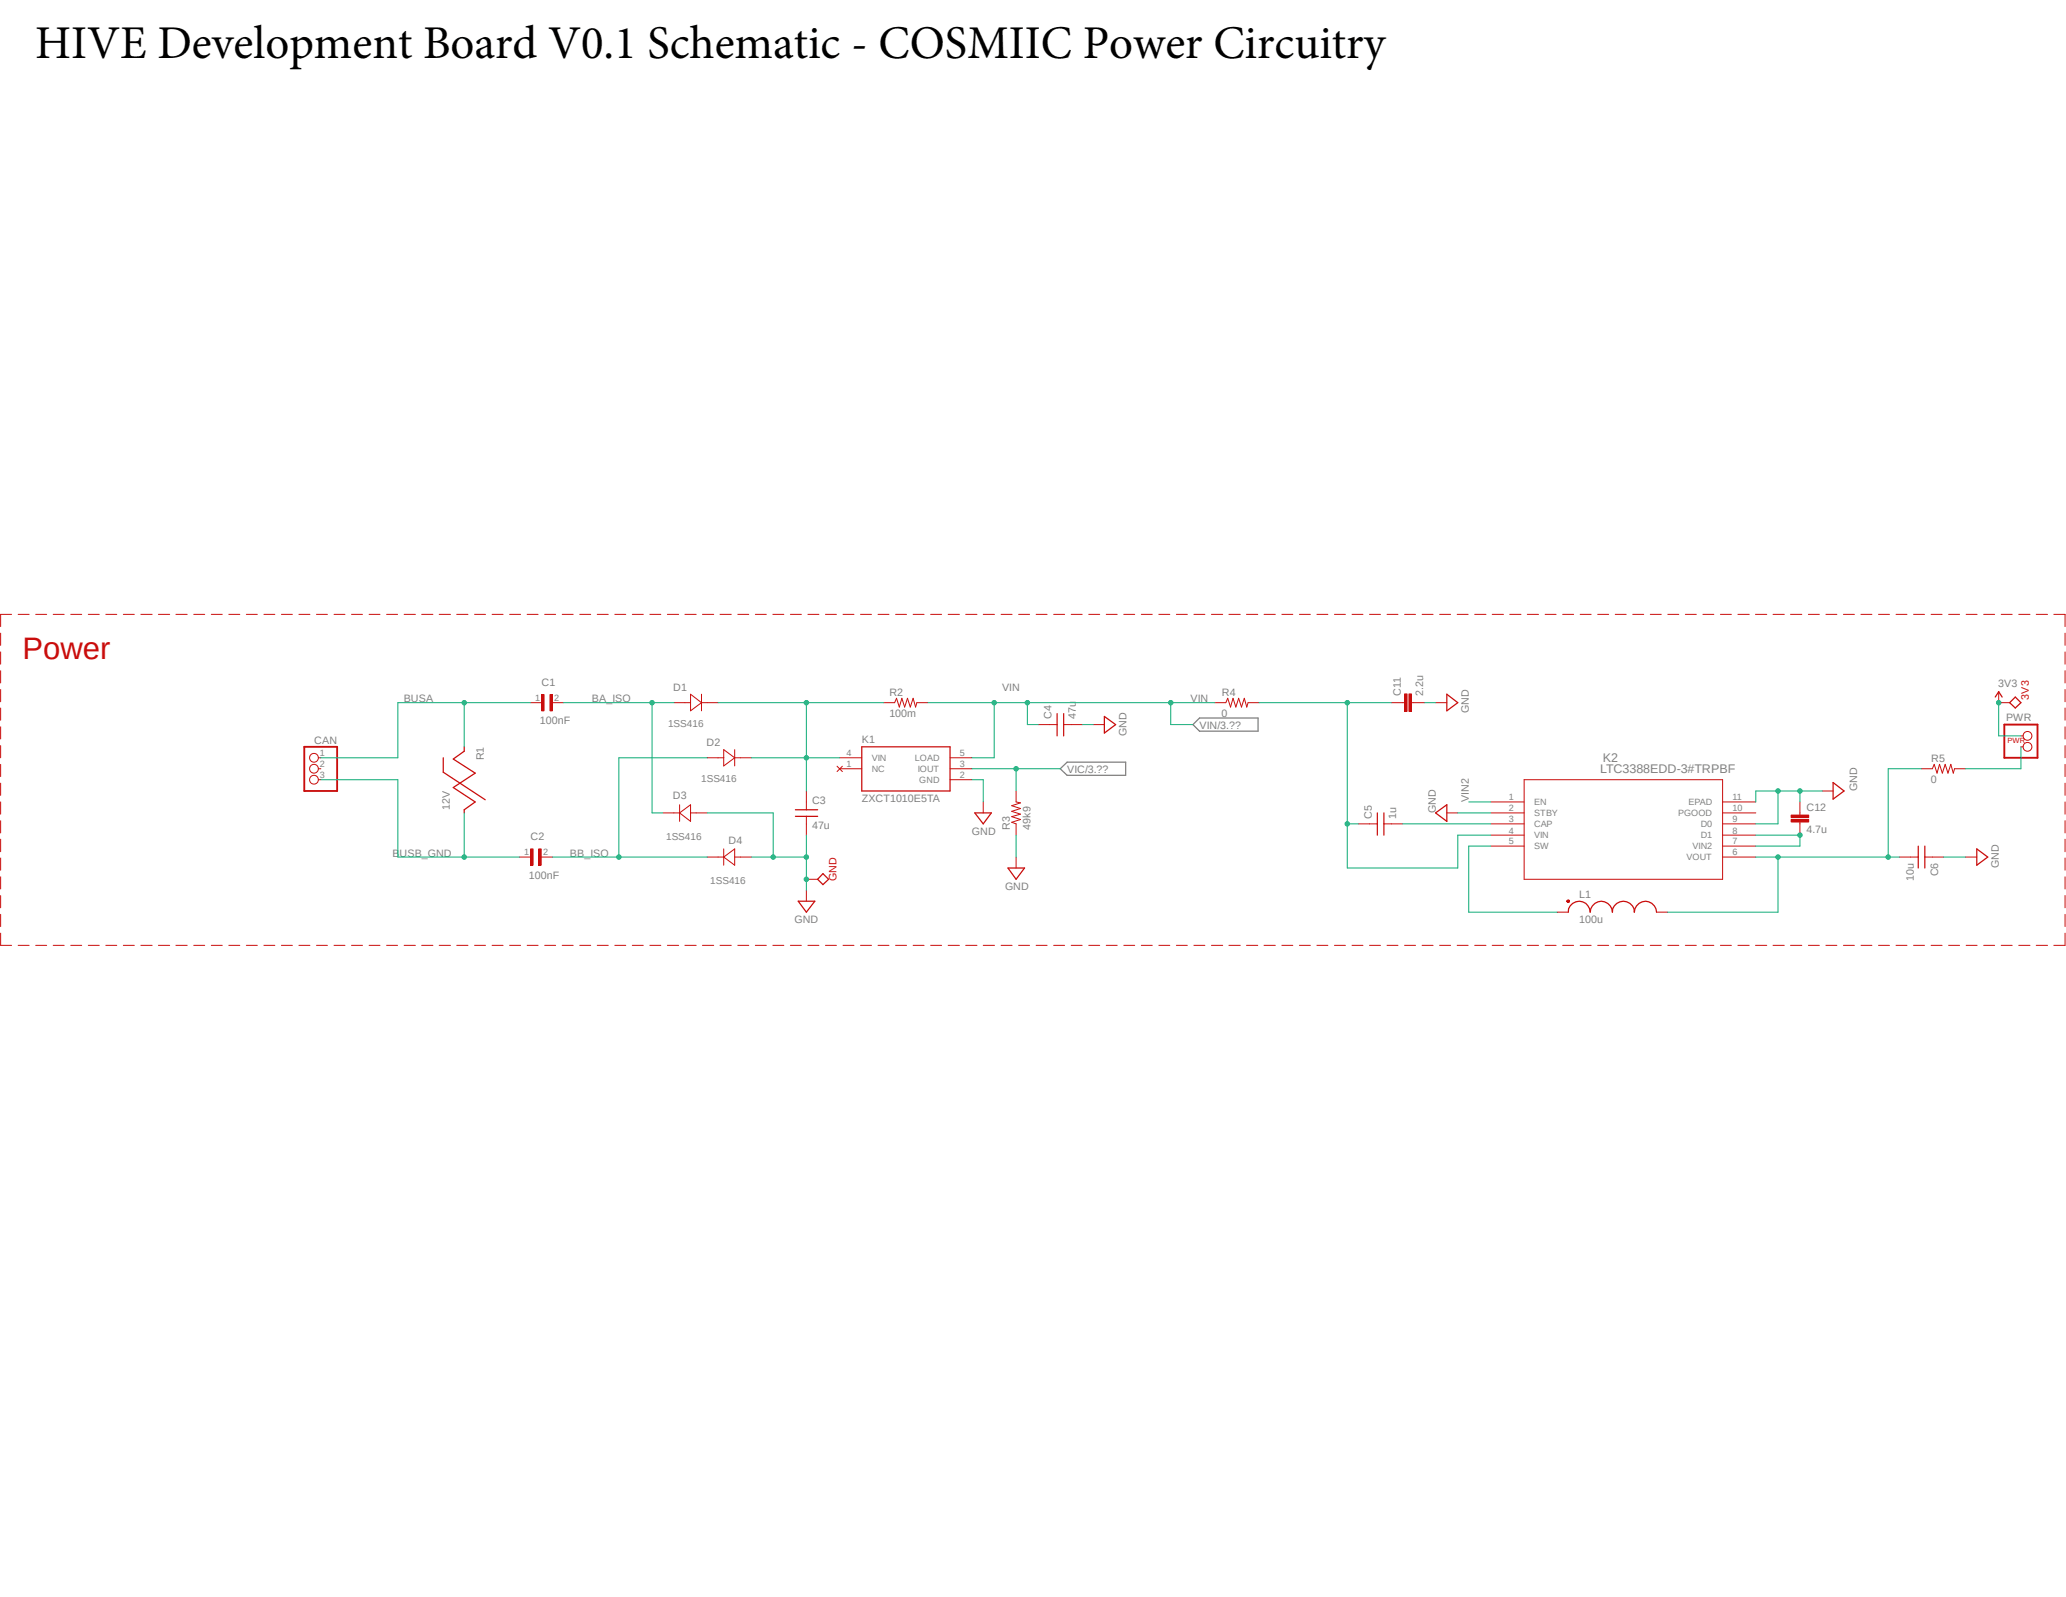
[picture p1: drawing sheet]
<svg xmlns="http://www.w3.org/2000/svg" width="279mm" height="216mm" viewBox="0 0 279 216" stroke-linecap="round" stroke-linejoin="round" font-family="sans-serif">
<path d="M0 83l279.4 44.9M279.4 83l-279.4 44.9" fill="none" stroke="#fff" stroke-width=".14"/>
<path d="M161.3 98l.9-.9h7.9v1.7h-7.9zM143.4 103.9l.9-.9h7.9v1.8h-7.9z" fill="none" stroke="#808080" stroke-width=".17"/>
<g fill="none" stroke="#c90d0c" stroke-width=".14">
<path d="M.1 85.6v1.6M.1 88.1v1.7M.1 90.7v1.6M.1 93.2v1.7M.1 95.7v1.7M.1 98.3v1.6M1.6 83.1h-1.5v1.6M2.5 83.1h1.4M4.8 83.1h1.5M7.2 83.1h1.5M9.6 83.1h1.4M11.9 83.1h1.5"/>
<path d="M14.3 83.1h1.5M16.7 83.1h1.5M19 83.1h1.6M21.4 83.1h1.5M23.8 83.1h1.5M26.2 83.1h1.5M28.6 83.1h1.5M30.9 83.1h1.5M33.3 83.1h1.5M35.7 83.1h1.5M38.1 83.1h1.4M40.4 83.1h1.5"/>
<path d="M42.8 83.1h1.5M45.2 83.1h1.5M47.5 83.1h1.5M49.9 83.1h1.5M52.3 83.1h1.5M54.7 83.1h1.5M57 83.1h1.5M59.4 83.1h1.5M61.8 83.1h1.5M64.2 83.1h1.5M66.5 83.1h1.5M68.9 83.1h1.5"/>
<path d="M71.3 83.1h1.5M73.7 83.1h1.4M76 83.1h1.5M78.4 83.1h1.5M80.8 83.1h1.5M83.1 83.1h1.5M85.5 83.1h1.5M87.9 83.1h1.5M90.3 83.1h1.5M92.6 83.1h1.5M95 83.1h1.5M97.4 83.1h1.5"/>
<path d="M99.8 83.1h1.5M102.2 83.1h1.4M104.5 83.1h1.5M106.9 83.1h1.5M109.3 83.1h1.4M111.6 83.1h1.5M114 83.1h1.5M116.4 83.1h1.5M118.7 83.1h1.5M119.5 95h1.5l.2-.6 .4 1.2 .4-1.2 .3 1.2 .4-1.2 .4 1.2 .4-1.2 .3 1.2 .2-.6h1.5M121.1 83.1h1.5M123.5 83.1h1.5"/>
<path d="M125.9 83.1h1.4M128.2 83.1h1.6M130.6 83.1h1.5M133 83.1h1.5M135.4 83.1h1.5M137.8 83.1h1.4M140.1 83.1h1.5M140.4 98h2.6M142.5 83.1h1.5M143.8 98h2.6M144.9 83.1h1.4M147.2 83.1h1.5"/>
<path d="M147.9 98h1.5M149.6 83.1h1.5M152 83.1h1.5M154.3 83.1h1.5M156.7 83.1h1.5M159.1 83.1h1.5M161.5 83.1h1.4M163.8 83.1h1.6M164.3 95h1.5l.2-.6 .4 1.2 .4-1.2 .3 1.2 .4-1.2 .4 1.2 .4-1.2 .3 1.2 .2-.6h1.5M166.2 83.1h1.5M168.6 83.1h1.5M170.9 83.1h1.6"/>
<path d="M173.4 83.1h1.4M175.7 83.1h1.5M178.1 83.1h1.5M180.5 83.1h1.4M182.8 83.1h1.5M185.2 83.1h1.5M187.6 83.1h1.5M189.9 83.1h1.5M192.3 83.1h1.5M194.7 83.1h1.5M197.1 83.1h1.4M199.4 83.1h1.6"/>
<path d="M201.8 83.1h1.5M204.2 83.1h1.5M206.5 83.1h1.6M209 83.1h1.4M211.3 83.1h1.5M213.7 83.1h1.5M216.1 83.1h1.5M218.4 83.1h1.5M220.8 83.1h1.5M223.2 83.1h1.5M225.6 83.1h1.4M227.9 83.1h1.5"/>
<path d="M230.3 83.1h1.5M232.7 83.1h1.4M235 83.1h1.6M237.4 83.1h1.5M239.8 83.1h1.5M242.1 83.1h1.6M244.6 83.1h1.4M246.9 83.1h1.5M249.3 83.1h1.5M251.7 83.1h1.5M254 83.1h1.5M256.4 83.1h1.5"/>
<path d="M258.8 83.1h1.5M261.2 83.1h1.4M263.5 83.1h1.5M265.9 83.1h1.5M268.3 83.1h1.4M270.6 83.1h1.5M273 83.1h1.5M275.4 83.1h1.5M277.7 83.1h1.6v1.6M279.3 85.6v1.6M279.3 88.1v1.7M279.3 90.7v1.6"/>
<path d="M279.3 93.2v1.7M279.3 95.7v1.7M279.3 98.3v1.6M.1 100.8v1.6M.1 103.3v1.7M.1 105.9v1.6M.1 108.4v1.7M.1 111v1.6M.1 113.5v1.6M.1 116v1.6M.1 118.5v1.7M109.1 106.9v2.6"/>
<path d="M109.1 110.4v2.5M113.2 103.6l.7 .7M113.5 102.4h3M113.5 103.9h3M113.9 103.6l-.7 .7M128.5 102.4h2.9M128.5 103.9h2.9M128.5 105.4h2.9M133 108.4v1.5M137.4 106.9v1.5l.6 .1-1.2 .4 1.2 .4-1.2 .4 1.2 .4-1.2 .3 1.2 .4-1.2 .4 .6 .2v1.5M256.9 115.9h2.5M259.8 103.9h1.5l.3-.6 .4 1.2 .3-1.2 .4 1.2 .4-1.2 .3 1.2 .4-1.2 .4 1.2 .1-.6h1.5"/>
<path d="M260.3 115.9h2.5M279.3 100.8v1.6M279.3 103.3v1.7M279.3 105.9v1.6M279.3 108.4v1.7M279.3 111v1.6M279.3 113.5v1.6M279.3 116v1.6M279.3 118.5v1.7M.1 121.1v1.6M.1 123.6v1.7M.1 126.2v1.6h1.5"/>
<path d="M2.5 127.8h1.4M4.8 127.8h1.5M7.2 127.8h1.5M9.6 127.8h1.4M11.9 127.8h1.5M14.3 127.8h1.5M16.7 127.8h1.5M19 127.8h1.6M21.4 127.8h1.5M23.8 127.8h1.5M26.2 127.8h1.5M28.6 127.8h1.5"/>
<path d="M30.9 127.8h1.5M33.3 127.8h1.5M35.7 127.8h1.5M38.1 127.8h1.4M40.4 127.8h1.5M42.8 127.8h1.5M45.2 127.8h1.5M47.5 127.8h1.5M49.9 127.8h1.5M52.3 127.8h1.5M54.7 127.8h1.5M57 127.8h1.5"/>
<path d="M59.4 127.8h1.5M61.8 127.8h1.5M64.2 127.8h1.5M66.5 127.8h1.5M68.9 127.8h1.5M71.3 127.8h1.5M73.7 127.8h1.4M76 127.8h1.5M78.4 127.8h1.5M80.8 127.8h1.5M83.1 127.8h1.5M85.5 127.8h1.5"/>
<path d="M87.9 127.8h1.5M90.3 127.8h1.5M92.6 127.8h1.5M95 127.8h1.5M97.4 127.8h1.5M99.8 127.8h1.5M102.2 127.8h1.4M104.5 127.8h1.5M106.9 127.8h1.5M109.3 127.8h1.4M111.6 127.8h1.5M114 127.8h1.5"/>
<path d="M116.4 127.8h1.5M118.7 127.8h1.5M121.1 127.8h1.5M123.5 127.8h1.5M125.9 127.8h1.4M128.2 127.8h1.6M130.6 127.8h1.5M133 127.8h1.5M135.4 127.8h1.5M137.8 127.8h1.4M140.1 127.8h1.5M142.5 127.8h1.5"/>
<path d="M144.9 127.8h1.4M147.2 127.8h1.5M149.6 127.8h1.5M152 127.8h1.5M154.3 127.8h1.5M156.7 127.8h1.5M159.1 127.8h1.5M161.5 127.8h1.4M163.8 127.8h1.6M166.2 127.8h1.5M168.6 127.8h1.5M170.9 127.8h1.6"/>
<path d="M173.4 127.8h1.4M175.7 127.8h1.5M178.1 127.8h1.5M180.5 127.8h1.4M182.8 127.8h1.5M185.2 127.8h1.5M187.6 127.8h1.5M189.9 127.8h1.5M192.3 127.8h1.5M194.7 127.8h1.5M197.1 127.8h1.4M199.4 127.8h1.6"/>
<path d="M201.8 127.8h1.5M204.2 127.8h1.5M206.5 127.8h1.6M209 127.8h1.4M210.6 123.3h1.5M211.3 127.8h1.5M213.7 127.8h1.5M216.1 127.8h1.5M218.4 127.8h1.5M220.8 127.8h1.5M223.2 127.8h1.5M224 123.3h1.5"/>
<path d="M225.6 127.8h1.4M227.9 127.8h1.5M230.3 127.8h1.5M232.7 127.8h1.4M235 127.8h1.6M237.4 127.8h1.5M239.8 127.8h1.5M242.1 127.8h1.6M244.6 127.8h1.4M246.9 127.8h1.5M249.3 127.8h1.5M251.7 127.8h1.5"/>
<path d="M254 127.8h1.5M256.4 127.8h1.5M258.8 127.8h1.5M261.2 127.8h1.4M263.5 127.8h1.5M265.9 127.8h1.5M268.3 127.8h1.4M270.6 127.8h1.5M273 127.8h1.5M275.4 127.8h1.5M279.3 126.2v1.6h-1.6M279.3 121.1v1.6"/>
<path d="M279.3 123.6v1.7"/>
</g>
<path d="M143 96.5v3M143.8 96.5v3M149.4 96.9l1.5 1.1-1.5 1.1zM59.9 102.4v2l5.7 3.7M62.8 101v.6l-1.5 1 3 1.9-3 2 3 1.9-1.5 1.1v.4M107.6 109.5h3M107.6 110.4h3M116.5 101h12v5.9h-12zM131.8 109.9h2.3l-1.1 1.5zM259.4 114.4v2.9M260.3 114.4v2.9M212.1 123.3a1.48 1.48 0 0 1 1.5-1.5 1.48 1.48 0 0 1 1.5 1.5 1.5 1.5 0 0 1 1.5-1.5 1.5 1.5 0 0 1 1.5 1.5 1.48 1.48 0 0 1 1.4-1.5 1.48 1.48 0 0 1 1.5 1.5 1.5 1.5 0 0 1 1.5-1.5 1.5 1.5 0 0 1 1.5 1.5" fill="none" stroke="#c90d0c" stroke-width=".17"/>
<path d="M212 121.7h.2v.3h-.2l-.1-.2h.3l-.1 .2-.2-.2z" fill-rule="evenodd" fill="#c90d0c"/>
<g fill="none" stroke="#c90d0c" stroke-width=".14">
<path d="M71.8 95h1.4M73.2 93.9h.4v2.2h-.4zM74.4 93.9h.3v2.2h-.3zM74.7 95h1.5M91.1 95h2.3M93.4 93.9l1.5 1.1-1.5 1.1zM94.9 95h2.2M94.9 93.9v2.2M188.2 95h1.8M189.9 93.8h.4v2.4h-.4zM190.5 93.8h.4v2.4h-.4zM190.9 95h1.8"/>
<path d="M194.1 95h1.6M270.3 93.5v1.5h1.5M273.3 99.5h.3M43.1 102.4h.3M43.1 103.9h.3M43.1 105.4h.3M70.2 115.9h1.6M71.8 114.8h.3v2.2h-.3zM72.9 114.8h.3v2.2h-.3zM73.2 115.9h1.5M89.7 109.9h2.2M91.9 108.8v2.2"/>
<path d="M91.9 109.9l1.5-1.1v2.2zM93.4 109.9h2.2M95.6 102.4h2.3M95.6 115.9h2.3M97.9 101.3l1.5 1.1-1.5 1.1zM97.9 114.8v2.2M97.9 115.9l1.5-1.1v2.2zM99.4 102.4h2.2M99.4 101.3v2.2M99.4 115.9h2.2M109.1 118.9h1.5M137.4 115.9v1.4"/>
<path d="M183.7 111.4h2.6M187.2 111.4h2.5M195.7 109.9h1.4M201.6 109.9h4.5M201.6 108.4h4.5M201.6 111.4h4.5M201.6 112.9h4.5M201.6 114.4h4.5M206.1 105.4h26.9v13.5h-26.9zM233 115.9h4.4M233 109.9h4.4M233 108.4h4.4"/>
<path d="M233 111.4h4.4M233 112.9h4.4M233 114.4h4.4M242.2 110.2h2.4v.3h-2.4zM242.2 110.8h2.4v.3h-2.4zM243.4 108.4v1.8M243.4 111.1v1.8M246.4 106.9h1.5M265.8 115.9h1.5M273.3 101h.3M109.1 120.4v1.4M212 121.7h.2v.3h-.2l-.1-.2h.3l-.1 .2-.2-.2z"/>
<circle cx="274.2" cy="99.5" r=".6"/>
<circle cx="42.5" cy="102.4" r=".6"/>
<circle cx="42.5" cy="103.9" r=".6"/>
<circle cx="42.5" cy="105.4" r=".6"/>
<circle cx="274.2" cy="101" r=".6"/>
</g>
<path d="M195.7 93.9l1.4 1.1-1.4 1.1zM269.8 94.2l.5-.7 .5 .7M271.8 95l.7-.8 .8 .8-.8 .7zM111.3 118.1l.8 .8-.8 .7-.7-.7zM136.3 117.3h2.3l-1.2 1.6zM186.3 109.9v3M187.2 109.9v3M194.1 109.9l1.6-1.1v2.2zM247.9 105.8l1.5 1.1-1.5 1.1zM267.3 114.8l1.5 1.1-1.5 1.1zM107.9 121.8h2.3l-1.1 1.5z" fill="none" stroke="#c90d0c" stroke-width=".17"/>
<path d="M271.1 98h4.4v4.4h-4.4zM41.1 101h4.5v5.9h-4.5z" fill="none" stroke="#c90d0c" stroke-width=".25"/>
<path d="M73.4 93.9v2.2M74.5 93.9v2.2M190.1 93.8v2.4M190.7 93.8v2.4M71.9 114.8v2.2M73 114.8v2.2M242.2 110.4h2.4M242.2 111h2.4" fill="none" stroke="#c90d0c" stroke-width=".34"/>
<path d="M53.8 95h18M62.8 95v6" fill="none" stroke="#0dab76" stroke-width=".14"/>
<circle cx="62.8" cy="95" r=".3" fill="#0dab76"/>
<g fill="none" stroke="#0dab76" stroke-width=".14">
<path d="M53.8 95v7.4h-10.4M76.2 95h14.9M88.2 95v14.9h1.5"/>
<circle cx="62.8" cy="95" r=".3"/>
</g>
<circle cx="88.2" cy="95" r=".3" fill="#0dab76"/>
<g fill="none" stroke="#0dab76" stroke-width=".14">
<path d="M53.8 115.9h16.4M62.8 109.9v6"/>
<circle cx="88.2" cy="95" r=".3"/>
</g>
<circle cx="62.8" cy="115.9" r=".3" fill="#0dab76"/>
<g fill="none" stroke="#0dab76" stroke-width=".14">
<path d="M43.4 105.4h10.4v10.5M74.7 115.9h20.9M95.6 102.4h-11.9v13.5"/>
<circle cx="62.8" cy="115.9" r=".3"/>
</g>
<circle cx="83.7" cy="115.9" r=".3" fill="#0dab76"/>
<g fill="none" stroke="#0dab76" stroke-width=".14">
<path d="M101.6 102.4h11.9M109.1 102.4v4.5"/>
<circle cx="83.7" cy="115.9" r=".3"/>
</g>
<circle cx="109" cy="102.4" r=".3" fill="#0dab76"/>
<g fill="none" stroke="#0dab76" stroke-width=".14">
<path d="M97.1 95h22.4M109.1 95v7.4"/>
<circle cx="109" cy="102.4" r=".3"/>
</g>
<circle cx="109" cy="95" r=".3" fill="#0dab76"/>
<g fill="none" stroke="#0dab76" stroke-width=".14">
<path d="M125.5 95h13.4v3h1.5M134.5 95v7.4h-3.1"/>
<circle cx="109" cy="95" r=".3"/>
</g>
<circle cx="134.4" cy="95" r=".3" fill="#0dab76"/>
<circle cx="134.4" cy="95" r=".3" fill="none" stroke="#0dab76" stroke-width=".14"/>
<circle cx="138.9" cy="95" r=".3" fill="#0dab76"/>
<g fill="none" stroke="#0dab76" stroke-width=".14">
<path d="M138.9 95h25.4M158.3 95v3"/>
<circle cx="138.9" cy="95" r=".3"/>
</g>
<circle cx="158.3" cy="95" r=".3" fill="#0dab76"/>
<g fill="none" stroke="#0dab76" stroke-width=".14">
<path d="M158.3 98h3M131.4 103.9h12M137.4 103.9v3"/>
<circle cx="158.3" cy="95" r=".3"/>
</g>
<circle cx="137.4" cy="103.9" r=".3" fill="#0dab76"/>
<g fill="none" stroke="#0dab76" stroke-width=".14">
<path d="M146.4 98h1.5M95.6 109.9h9v6M101.6 115.9h7.5M109.1 112.9v7.5M131.4 105.4h1.6v3M137.4 112.9v3M262.8 115.9h3"/>
<circle cx="137.4" cy="103.9" r=".3"/>
</g>
<circle cx="104.6" cy="115.9" r=".3" fill="#0dab76"/>
<circle cx="104.6" cy="115.9" r=".3" fill="none" stroke="#0dab76" stroke-width=".14"/>
<circle cx="109" cy="115.9" r=".3" fill="#0dab76"/>
<circle cx="109" cy="115.9" r=".3" fill="none" stroke="#0dab76" stroke-width=".14"/>
<circle cx="109" cy="118.9" r=".3" fill="#0dab76"/>
<g fill="none" stroke="#0dab76" stroke-width=".14">
<path d="M192.7 95h1.4M197.1 109.9h4.5M240.5 106.9h5.9M243.4 106.9v1.5"/>
<circle cx="109" cy="118.9" r=".3"/>
</g>
<circle cx="243.4" cy="106.9" r=".3" fill="#0dab76"/>
<g fill="none" stroke="#0dab76" stroke-width=".14">
<path d="M237.4 106.9h3.1v4.5h-3.1"/>
<circle cx="243.4" cy="106.9" r=".3"/>
</g>
<circle cx="240.5" cy="106.9" r=".3" fill="#0dab76"/>
<g fill="none" stroke="#0dab76" stroke-width=".14">
<path d="M270.3 95v4.5h3M237.4 106.9v1.5"/>
<circle cx="240.5" cy="106.9" r=".3"/>
</g>
<circle cx="270.3" cy="95" r=".3" fill="#0dab76"/>
<g fill="none" stroke="#0dab76" stroke-width=".14">
<path d="M237.4 115.9h19.5M240.5 115.9v7.4h-15M259.8 103.9h-4.4v12M273.3 101v2.9h-7.5"/>
<circle cx="270.3" cy="95" r=".3"/>
</g>
<circle cx="255.4" cy="115.9" r=".3" fill="#0dab76"/>
<circle cx="255.4" cy="115.9" r=".3" fill="none" stroke="#0dab76" stroke-width=".14"/>
<circle cx="240.5" cy="115.9" r=".3" fill="#0dab76"/>
<g fill="none" stroke="#0dab76" stroke-width=".14">
<path d="M170.3 95h17.9M182.2 95v22.3h14.9v-4.4h4.5M182.2 111.4h1.5M198.6 108.4h3M201.6 114.4h-3v8.9h12"/>
<circle cx="240.5" cy="115.9" r=".3"/>
</g>
<circle cx="182.2" cy="111.4" r=".3" fill="#0dab76"/>
<circle cx="182.2" cy="111.4" r=".3" fill="none" stroke="#0dab76" stroke-width=".14"/>
<circle cx="182.2" cy="95" r=".3" fill="#0dab76"/>
<g fill="none" stroke="#0dab76" stroke-width=".14">
<path d="M189.7 111.4h11.9M237.4 112.9h6v1.5h-6"/>
<circle cx="182.2" cy="95" r=".3"/>
</g>
<circle cx="243.4" cy="112.9" r=".3" fill="#0dab76"/>
<circle cx="243.4" cy="112.9" r=".3" fill="none" stroke="#0dab76" stroke-width=".14"/>
<text font-size="6.3" x="4.7" y="7.9">HIVE Development Board V0.1 Schematic - COSMIIC Power Circuitry</text>
<text font-size="4.2" fill="#c90d0c" x="3" y="89">Power</text>
<g font-size="1.7" fill="#808080">
<text x="216.4" y="104.6">LTC3388EDD-3#TRPBF</text>
<text x="216.7" y="103">K2</text>
</g>
<g font-size="1.4" fill="#808080">
<text x="54.6" y="94.9">BUSA</text>
<text x="73.2" y="92.8">C1</text>
<text x="80.1" y="94.9">BA_ISO</text>
<text x="91.1" y="93.4">D1</text>
<text x="120.3" y="94.1">R2</text>
<text x="135.5" y="93.5">VIN</text>
<text x="161" y="94.9">VIN</text>
<text x="165.3" y="94.1">R4</text>
<text x="189.5" y="94" transform="rotate(-90 189.5 94)">C11</text>
<text x="192.5" y="94" transform="rotate(-90 192.5 94)">2.2u</text>
<text x="270.2" y="92.8">3V3</text>
<text x="42.5" y="100.6">CAN</text>
<text x="73" y="97.9">100nF</text>
<text x="90.3" y="98.3">1SS416</text>
<text x="95.6" y="100.8">D2</text>
<text x="116.5" y="100.5">K1</text>
<text x="120.3" y="96.9">100m</text>
<text x="142.2" y="97.2" transform="rotate(-90 142.2 97.2)">C4</text>
<text x="145.5" y="97.2" transform="rotate(-90 145.5 97.2)">47u</text>
<text x="152.4" y="99.5" transform="rotate(-90 152.4 99.5)">GND</text>
<text x="162.2" y="98.5">VIN/3.??</text>
<text x="165.2" y="96.9">0</text>
<text x="198.7" y="96.4" transform="rotate(-90 198.7 96.4)">GND</text>
<text x="271.3" y="97.5">PWR</text>
<text x="65.4" y="102.8" transform="rotate(-90 65.4 102.8)">R1</text>
<text x="94.8" y="105.7">1SS416</text>
<text x="144.3" y="104.5">VIC/3.??</text>
<text x="251.2" y="106.9" transform="rotate(-90 251.2 106.9)">GND</text>
<text x="261.1" y="105.9">0</text>
<text x="261.2" y="103.1">R5</text>
<text x="60.8" y="109.5" transform="rotate(-90 60.8 109.5)">12V</text>
<text x="71.8" y="113.6">C2</text>
<text x="90.1" y="113.6">1SS416</text>
<text x="91" y="108.1">D3</text>
<text x="109.8" y="112">47u</text>
<text x="109.8" y="108.7">C3</text>
<text x="116.5" y="108.4">ZXCT1010E5TA</text>
<text x="131.4" y="112.9">GND</text>
<text x="136.6" y="112.1" transform="rotate(-90 136.6 112.1)">R3</text>
<text x="139.4" y="112.1" transform="rotate(-90 139.4 112.1)">49k9</text>
<text x="185.5" y="110.7" transform="rotate(-90 185.5 110.7)">C5</text>
<text x="188.8" y="110.7" transform="rotate(-90 188.8 110.7)">1u</text>
<text x="194.2" y="109.9" transform="rotate(-90 194.2 109.9)">GND</text>
<text x="198.6" y="108.4" transform="rotate(-90 198.6 108.4)">VIN2</text>
<text x="244.3" y="112.7">4.7u</text>
<text x="244.3" y="109.7">C12</text>
<text x="53.1" y="115.9">BUSB_GND</text>
<text x="71.5" y="118.9">100nF</text>
<text x="77.1" y="115.9">BB_ISO</text>
<text x="96" y="119.5">1SS416</text>
<text x="98.5" y="114.1">D4</text>
<text x="258.8" y="119" transform="rotate(-90 258.8 119)">10u</text>
<text x="262.1" y="118.5" transform="rotate(-90 262.1 118.5)">C6</text>
<text x="270.3" y="117.4" transform="rotate(-90 270.3 117.4)">GND</text>
<text x="107.5" y="124.8">GND</text>
<text x="135.9" y="120.4">GND</text>
<text x="213.6" y="124.8">100u</text>
<text x="213.6" y="121.4">L1</text>
</g>
<g font-size="1.4" fill="#c90d0c">
<text x="274.4" y="94.6" transform="rotate(-90 274.4 94.6)">3V3</text>
<text x="113.1" y="119.1" transform="rotate(-90 113.1 119.1)">GND</text>
</g>
<g font-size="1.2" fill="#808080">
<text x="72.4" y="94.8">1</text>
<text x="74.9" y="94.8">2</text>
<text x="43.3" y="102.2">1</text>
<text x="43.3" y="103.7">2</text>
<text x="43.3" y="105.2">3</text>
<text x="114.5" y="102.2">4</text>
<text x="114.5" y="103.7">1</text>
<text x="117.9" y="102.9">VIN</text>
<text x="117.9" y="104.4">NC</text>
<text x="123.7" y="102.9">LOAD</text>
<text x="124.1" y="104.4">IOUT</text>
<text x="124.3" y="105.9">GND</text>
<text x="129.8" y="102.2">5</text>
<text x="129.8" y="103.7">3</text>
<text x="129.8" y="105.2">2</text>
<text x="204.1" y="108.2">1</text>
<text x="204.1" y="109.7">2</text>
<text x="204.1" y="111.2">3</text>
<text x="204.1" y="112.7">4</text>
<text x="207.5" y="108.9">EN</text>
<text x="207.5" y="110.4">STBY</text>
<text x="207.5" y="111.8">CAP</text>
<text x="207.5" y="113.3">VIN</text>
<text x="227" y="110.4">PGOOD</text>
<text x="228.3" y="108.8">EPAD</text>
<text x="230" y="113.3">D1</text>
<text x="230" y="111.8">D0</text>
<text x="234.3" y="112.7">8</text>
<text x="234.3" y="111.2">9</text>
<text x="234.3" y="109.7">10</text>
<text x="234.3" y="108.2">11</text>
<text x="70.9" y="115.7">1</text>
<text x="73.4" y="115.7">2</text>
<text x="204.1" y="114.2">5</text>
<text x="207.5" y="114.8">SW</text>
<text x="228.1" y="116.3">VOUT</text>
<text x="228.9" y="114.8">VIN2</text>
<text x="234.3" y="115.6">6</text>
<text x="234.3" y="114.2">7</text>
</g>
<text font-size="1" fill="#c90d0c" x="271.5" y="100.5">PWR</text>
</svg>
